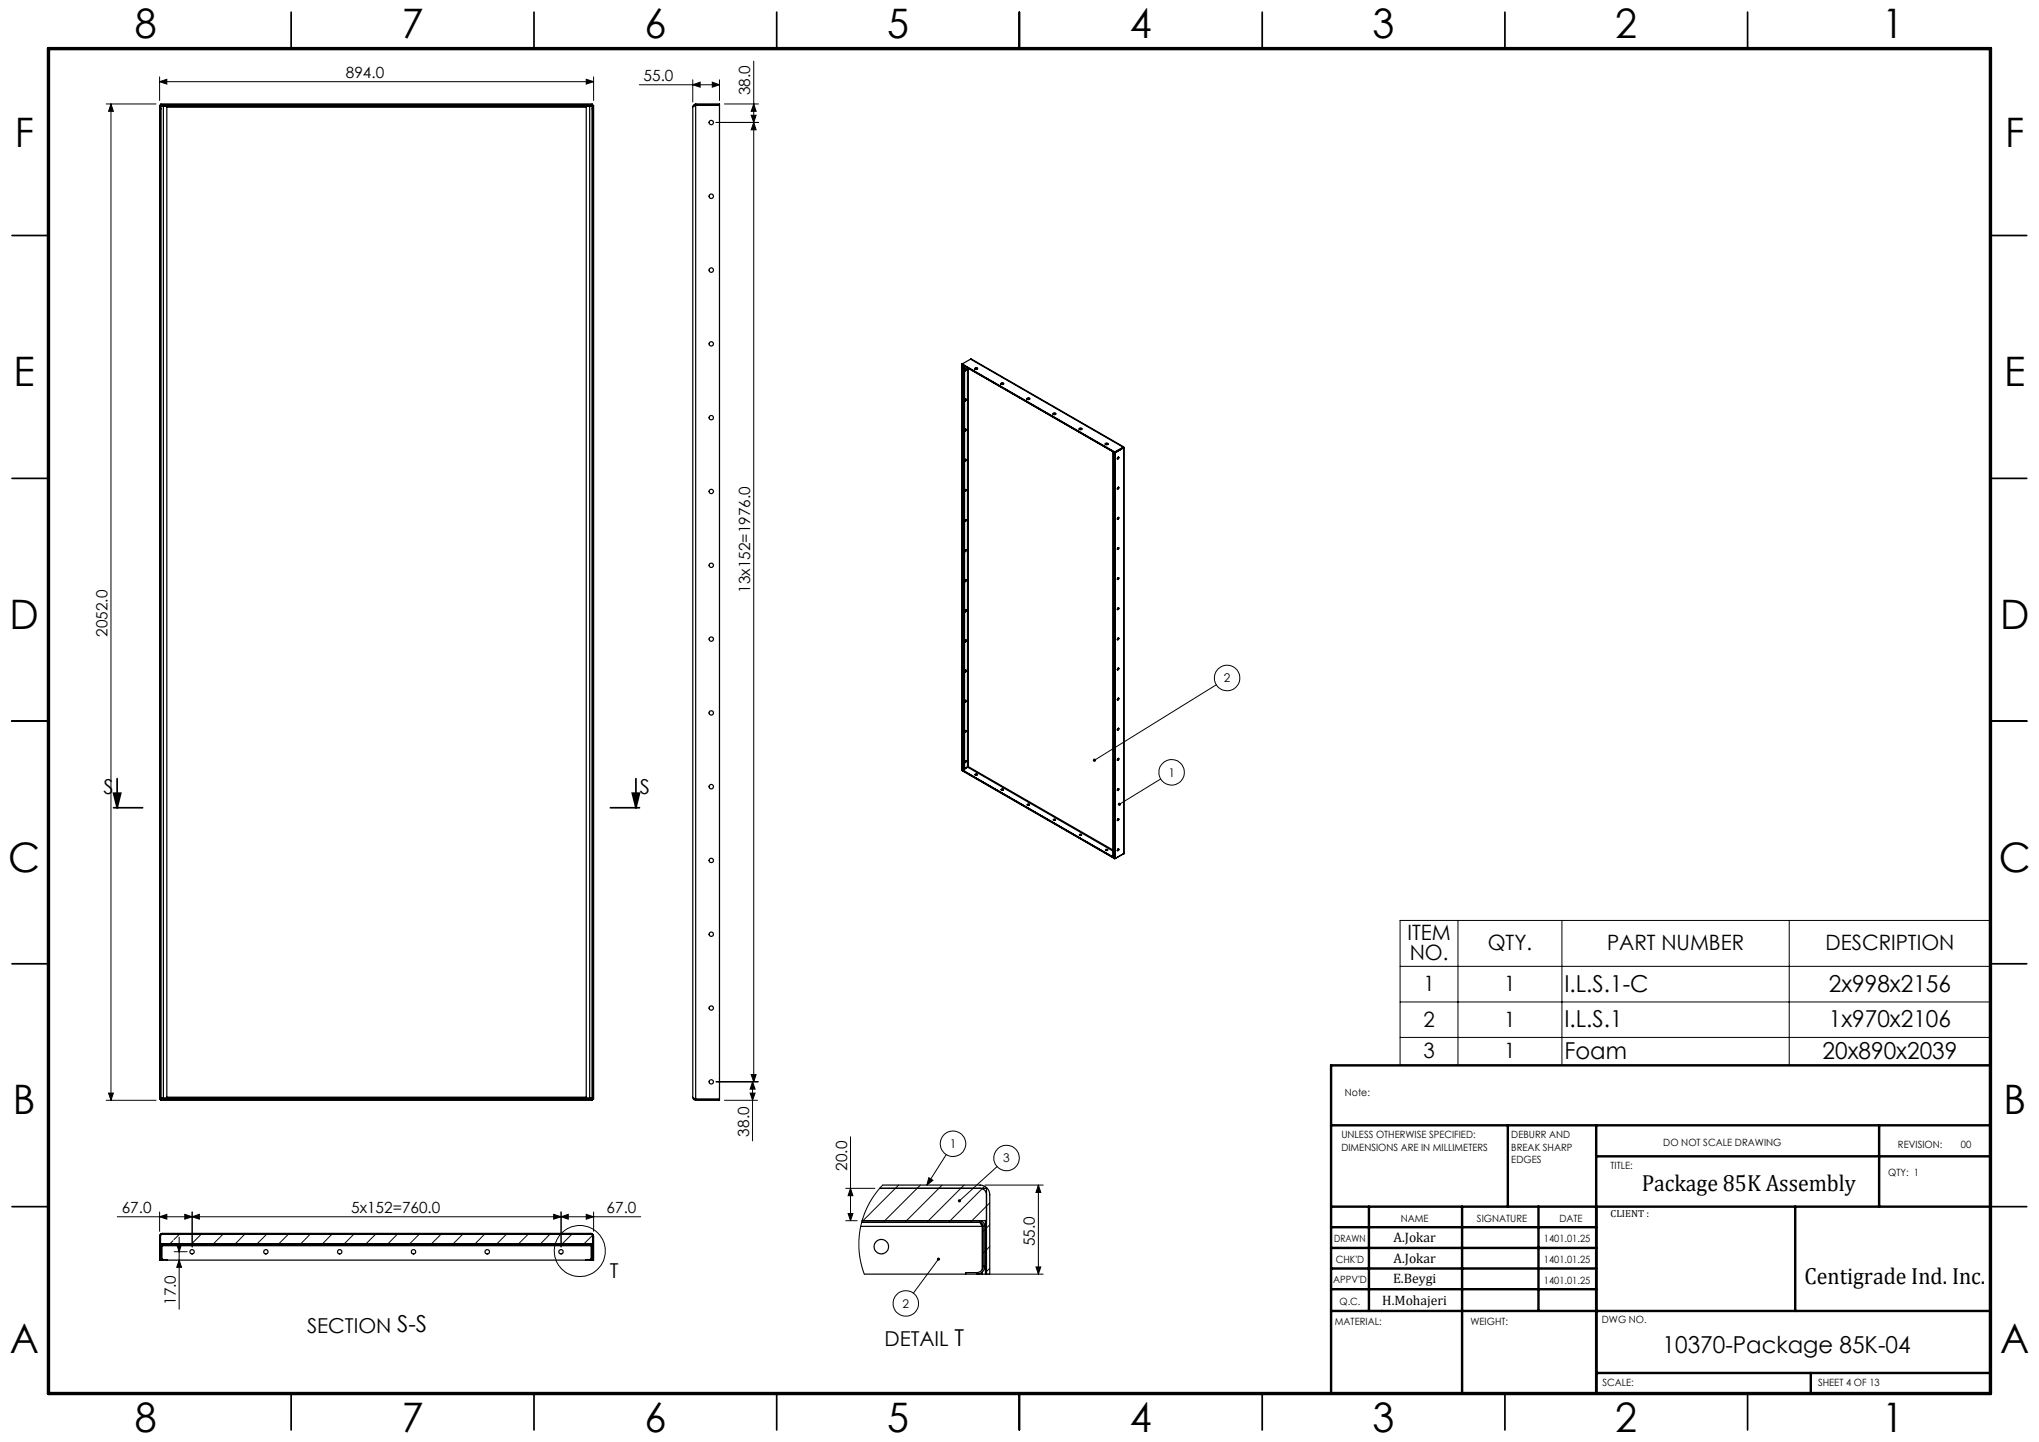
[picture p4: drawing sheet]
<svg xmlns="http://www.w3.org/2000/svg" width="420mm" height="297mm" viewBox="0 0 420 297" stroke-linecap="round" stroke-linejoin="round" font-family="sans-serif">
<g fill="none" stroke="#000" stroke-width=".21">
<path d="M32.9 16.8l1.5-.5v1zM32.9 15.8v4.9M32.9 16.8h89.4M120.8 16.3l1.5 .5-1.5 .5zM122.3 15.8v4.9M131.7 17.5h16.5M142.7 17.5l1.5-.6v1.1zM142.7 16.4v4.6M146.7 16.9l1.5 .6-1.5 .5zM148.2 16.4v4.3M155.3 12.6v210.2M21.9 21.4h10.2"/>
<path d="M22.9 21.4v205.2M22.9 21.4l.5 1.5h-1zM147.5 25.2h8.7M149.2 21.4h7M154.7 23.7h1.1l-.5 1.5zM155.3 21.4l.5 1.5h-1.1zM155.3 25.2l.5 1.5h-1.1zM250.5 141l-25.1 15.6M239.1 160.4l-8.5 5.3M288.4 189.6h121.6v29.8h-121.6zM288.4 199h121.6M300.3 189.6v29.8"/>
<path d="M321.7 189.6v29.8M368.5 189.6v29.8M288.4 206.4h121.6M288.4 213.7h121.6M21.9 226.6h10.2M22.4 225.1h1l-.5 1.5zM147.5 222.8h8.7M149.2 226.6h6.8M154.5 225.1h1l-.5 1.5zM154.7 221.3h1.1l-.5 1.5zM155 222.8v12.2M155 222.8l.5 1.5h-1z"/>
<path d="M175.2 234.1v17.3M194.9 237.8l-4 6.3M24.2 250.6h107.8M32.9 250.6l1.5-.5v1zM32.9 249.6v4M33.1 258.1l-.2 .2M33.3 257.9l-.1 .1M35.6 255.5l-.7 .8M35.9 257.8h2.7M36.4 256.3h1l-.5 1.5zM36.9 259.5l.5 1.5h-1zM36.9 254.8v14.9"/>
<path d="M37.1 254l-1.3 1.3M38.1 250.1l1.5 .5-1.5 .5zM39.6 249.6v7.2M39.6 250.6l1.5-.5v1zM41.6 254l-2.3 2.3M46.1 254l-2.2 2.3M50.6 254l-2.3 2.3M55.1 254l-2.3 2.3M59.6 254l-2.3 2.3M64.1 254l-2.3 2.3M68.6 254l-2.3 2.3M73.1 254l-2.3 2.3"/>
<path d="M77.6 254l-2.3 2.3M82.1 254l-2.3 2.3M86.5 254l-2.3 2.3M91.1 254l-2.4 2.3M95.5 254l-2.3 2.3M100 254l-2.3 2.3M104.5 254l-2.3 2.3M109 254l-2.3 2.3M113.5 254l-2.3 2.3M114.1 250.1l1.5 .5-1.5 .5zM115.6 250.6l1.5-.5v1zM115.6 249.6v7.2"/>
<path d="M118 254l-2.3 2.3M120.8 250.1l1.5 .5-1.5 .5zM121.6 259.4l-.1 .1M122 259l-.2 .1M122.2 254.3l-2 2M122.3 249.6v4M122.3 258.7l-.2 .2M174.2 244.8h6M174.2 251.4h2.4M174.7 249.9h1l-.5 1.5zM175.2 244.8l.5 1.5h-1zM181.8 244.1l-1.5 1.7-1.3 2.2-1 2.1-.8 2.7-.3 2.5 .1 2.4 .3 2.3 .7 2.4"/>
<path d="M185.1 244.1l-7.6 7.6M189.6 244.1l-7.7 7.7M191.3 242.6l.9 .5-1.3 1zM193.3 259.3l-5.2 7M194.1 244.1l-7.7 7.7M198.6 244.1l-7.7 7.7M202.8 244.3l-7.4 7.5M202.9 257.7l-.4 .4M202.9 253.3l-.4 .3M202.9 244.1h12M203.9 247.8l-4 4M203.9 252.3l-.7 .6"/>
<path d="M203.9 256.7l-.7 .7M205.4 240.3l-7.8 7M213.9 244.1l.5 1.5h-1zM213.9 244.1v18.3M203.3 262.4h11.6M203.9 261.2l-.7 .7M213.4 260.9h1l-.5 1.5z"/>
<circle cx="252.8" cy="139.6" r="2.63"/>
<circle cx="241.3" cy="159.1" r="2.63"/>
<circle cx="196.3" cy="235.6" r="2.62"/>
<circle cx="207.3" cy="238.5" r="2.62"/>
<circle cx="119.4" cy="257.7" r="5.3"/>
<circle cx="186.6" cy="268.5" r="2.62"/>
</g>
<g fill="none" stroke="#000" stroke-width=".35">
<path d="M60 2.5v7.5M110 2.5v7.5M160 2.5v7.5M210 2.5v7.5M260 2.5v7.5M310 2.5v7.5M360 2.5v7.5M2.5 48.5h7.5M410 48.5h7.5M2.5 98.5h7.5M410 98.5h7.5M2.5 148.5h7.5"/>
<path d="M410 148.5h7.5M23.4 163.4h1.5l-.8 3zM23.4 166.4h6M24.1 160.4v6M125.7 166.4h6M130.2 163.4h1.5l-.7 3zM131 160.4v6M2.5 198.5h7.5M410 198.5h7.5M2.5 248.5h7.5M410 248.5h7.5M60 287v7.5"/>
<path d="M110 287v7.5M160 287v7.5M210 287v7.5M260 287v7.5M310 287v7.5M360 287v7.5"/>
</g>
<g fill="none" stroke="#000" stroke-width=".5">
<path d="M410 219.4h-135.8v67.4M274.2 231.8h135.8M310.6 231.8v16.7M328.8 231.8v55.2M328.8 238.2h81.2M387.1 231.8v16.7M274.2 248.5h135.8M274.2 257h54.6M274.2 252.8h54.6M282 248.5v21.5M301.2 248.5v38.3M316.9 248.5v21.5"/>
<path d="M369.8 248.5v21.5M274.2 265.5h54.6M274.2 261.3h54.6M274.2 270h135.8M328.8 282.8h81.2M373 282.8v4.2"/>
</g>
<path d="M10 10h400v277h-400z" fill="none" stroke="#000" stroke-width=".7"/>
<g fill="#000">
<path d="M32.9 16.8l1.5-.5v1zM120.8 16.3l1.5 .5-1.5 .5zM142.7 17.5l1.5-.6v1.1zM146.7 16.9l1.5 .6-1.5 .5z"/>
<path d="M155.3 21.4l.5 1.5h-1.1zM154.7 23.7h1.1l-.5 1.5zM155.3 25.2l.5 1.5h-1.1zM154.7 221.3h1.1l-.5 1.5zM155 222.8l.5 1.5h-1zM154.5 225.1h1l-.5 1.5z"/>
<path d="M225.2 156.4l-.1 .4 .3-.2-.3 .2a.34 .34 0 0 0 .5 .1 .34 .34 0 0 0 .1-.5 .34 .34 0 0 0-.5 0zM230.4 165.4l-.1 .4 .3-.1-.3 .1a.33 .33 0 0 0 .5 .1 .33 .33 0 0 0 .1-.4 .33 .33 0 0 0-.5-.1zM193 259.2a.33 .33 0 0 0 .1 .4 .33 .33 0 0 0 .5-.1 .33 .33 0 0 0-.1-.4l-.2 .2 .2-.2-.1-.1zM191.3 242.6l.9 .5-1.3 1zM197.4 247l-.1 .2 .1 .3 .2-.2-.2 .2a.34 .34 0 0 0 .4 .1 .34 .34 0 0 0 .1-.5 .34 .34 0 0 0-.5-.1z"/>
<path d="M130.2 163.4h1.5l-.7 3zM23.4 163.4h1.5l-.8 3z"/>
<path d="M22.4 225.1h1l-.5 1.5zM22.9 21.4l.5 1.5h-1z"/>
<path d="M36.4 256.3h1l-.5 1.5zM36.9 259.5l.5 1.5h-1z"/>
<path d="M38.1 250.1l1.5 .5-1.5 .5zM32.9 250.6l1.5-.5v1z"/>
<path d="M114.1 250.1l1.5 .5-1.5 .5zM39.6 250.6l1.5-.5v1z"/>
<path d="M115.6 250.6l1.5-.5v1zM120.8 250.1l1.5 .5-1.5 .5z"/>
<path d="M175.2 244.8l.5 1.5h-1zM174.7 249.9h1l-.5 1.5z"/>
<path d="M213.4 260.9h1l-.5 1.5zM213.9 244.1l.5 1.5h-1z"/>
</g>
<g fill="none" stroke="#000" stroke-width=".25">
<path d="M33.1 21.7l.1 .2M33.1 22.4h.1M33.1 21.7v204.7M33.1 21.7h-.2v204.7h.2M33.1 21.6l.2 .2M33.1 21.6v-.2h88.9v.2M33.1 21.6h88.9M33.3 21.8h.1M33.3 21.8v-.1h88.5v.1M33.3 21.8h88.5M33.7 21.9h-.5v204.3h.5M33.7 21.9h.7v204.3h-.7"/>
<path d="M33.7 21.9v204.3M34.4 22.1h86.4M121.5 21.9h.5v204.3h-.5M121.5 21.9h-.7v204.3h.7M121.5 21.9v204.3M121.8 21.8l-.1 .1M122 22.4h.1M122 21.6l-.2 .2M122.1 21.7l-.2 .2M122.1 21.7h.2v204.7h-.2zM142.7 22v204M143.3 21.7l-.6 .3"/>
<path d="M143.3 21.6l-.3 .2M143.3 21.4l-.5 .3-.1 .3M143.3 21.7h4.9v204.7h-4.9M143.3 21.4h4.9v.2h-4.9M143.3 21.4v.2M143.3 21.7v204.7M198.1 75v83.6l.2-.1M198.1 75l.1 .1M198.2 75l31.4 18.1M198.2 75l31.4 18.2M198.2 75v83.7l31.4 18.2M198.2 75h-.1"/>
<path d="M198.3 75.1l31.3 18.1M198.3 75.1v.1M198.3 75.1h.1M198.4 75.2l-.1 83.3M198.4 75.2h.1M198.4 75.2l.2 .2M198.4 75.2v83.4M198.6 75.4l.1 83.4M198.8 76.1a.18 .18 0 0 1 .2 .2 .18 .18 0 0 1-.3 0zM198.9 76l-.2 .3M198.9 76h.1M198.9 76v.3l-.2 .1z"/>
<path d="M199.3 75.7v82.3M199.5 75.8v82.1M199.9 74l.2-.1 31.4 18.1M199.9 74l-1.7 1M199.9 74l31.5 18.1M200.8 75.9l.2-.1 .4 .1M200.8 76.1l.2-.2 .3 .1-.4 .1M200.9 75.8a.24 .24 0 0 1 .4 0 .24 .24 0 0 1 0 .3 .24 .24 0 0 1-.4 0l-.1-.2zM206.2 79.1l.1-.2 .4 .2M206.2 78.9l.2-.1a.24 .24 0 0 1 .3 .1 .24 .24 0 0 1-.1 .4 .24 .24 0 0 1-.3-.1zM206.2 79.1l.3-.1 .2 .2zM198.8 88.4a.16 .16 0 0 1 .2 .2 .16 .16 0 0 1-.1 .2 .16 .16 0 0 1-.2-.2z"/>
<path d="M198.9 82.2a.17 .17 0 0 1 .1 .3 .17 .17 0 0 1-.3-.1zM198.9 82.2l-.2 .3M198.9 88.4l-.2 .3M198.9 94.6l-.2 .3M198.9 88.4h.1M198.9 88.4v.3l-.2 .1zM199 82.3l-.3 .3M199 82.3l-.1-.1-.2 .3M199 94.7l-.3 .3M211.5 82.2l.2-.1 .4 .1M211.6 82h.1a.24 .24 0 0 1 .4 0 .24 .24 0 0 1 0 .3 .24 .24 0 0 1-.4 0zM212.1 82.2h-.5l.4 .1"/>
<path d="M216.9 85.2l.2-.1a.24 .24 0 0 1 .3 0 .24 .24 0 0 1 0 .3 .24 .24 0 0 1-.3 0zM216.9 85.3l.1-.1 .5 .1M217 85.3l.1-.1 .3 .1M217 85.4l.1-.1 .3 .1M222.3 88.3l.1-.1a.25 .25 0 0 1 .4-.1 .25 .25 0 0 1 0 .4 .25 .25 0 0 1-.3 0zM222.3 88.4l.1-.1 .4 .1M222.4 88.4l.1-.1 .3 .1M222.4 88.5l.1-.1 .3 .1M227.6 91.5l.3-.2 .3 .2M227.7 91.3h.1a.24 .24 0 0 1 .4 0 .24 .24 0 0 1 0 .3 .24 .24 0 0 1-.4 0zM228.1 91.5h-.4h.5M229.2 93h.1"/>
<path d="M229.2 93v83.4l.2 .2M229.2 93l.2 .2M229.4 93.2h.3M229.4 93.2h.1M229.4 93.2v83.4M229.6 93.2h.1M229.6 93.1v.1M229.7 93.2v.1M229.7 93.2v83.6M229.7 93.3v83.5M229.8 93.2h-.2M230.3 94.2l-.1 .3z"/>
<path d="M230.3 94.2a.17 .17 0 0 1 .1 .2 .17 .17 0 0 1-.2 0zM230.4 94.2l-.2 .3M230.6 92.6h.1M230.6 92.6l-1 .6M230.6 92.6v.1M231.2 92.2v.1M231.4 92.1h.1M231.4 92.2h.1M231.4 92.1l-1.8 1M231.4 92.1v.1M231.4 92.2l-1.8 1M231.4 92.2l-1.7 1"/>
<path d="M231.5 92.1v.1M231.5 92.2l-1.8 1.1M231.5 92.2v83.6M231.5 92.1l-.1 .1M198.9 100.8l-.2 .3M198.9 107h.1M198.9 107l-.2 .3M198.9 113.2h.1M198.9 113.2l-.2 .3M198.9 119.4h.1M198.9 119.4l-.2 .3M198.9 100.8v.3l-.2 .1z"/>
<path d="M198.9 113.2l-.1 .4zM198.9 119.4v.3l-.2 .1zM199 107.1l-.3 .3M230.2 113.1l.2-.3-.2 .3M230.2 100.7l.2-.3-.2 .3M230.2 100.5l.1-.1a.18 .18 0 0 1 .2 .3 .18 .18 0 0 1-.3 0zM230.3 106.6a.18 .18 0 0 1 .2 .3 .18 .18 0 0 1-.3 0zM230.3 112.8a.16 .16 0 0 1 .2 .1 .16 .16 0 0 1-.2 .2 .16 .16 0 0 1-.1-.1zM230.3 119l-.1 .3zM230.3 106.6l-.1 .3zM230.4 119h.1M230.4 106.6h.1"/>
<path d="M230.4 100.4l-.2 .3M230.4 106.6l-.2 .3M230.4 112.8l-.2 .3M230.4 119l-.2 .3M198.8 138.1a.18 .18 0 0 1 .2 .3 .18 .18 0 0 1-.3 0zM198.8 125.7a.16 .16 0 0 1 .2 .1 .16 .16 0 0 1-.1 .2 .16 .16 0 0 1-.2-.1zM198.8 131.9a.16 .16 0 0 1 .2 .1 .16 .16 0 0 1-.1 .2 .16 .16 0 0 1-.2-.1zM198.9 125.7h.1M198.9 125.7l-.2 .2M198.9 131.9h.1M198.9 131.9l-.2 .2M198.9 138.1h.1"/>
<path d="M198.9 138.1l-.2 .3M198.9 125.6v.3l-.2 .1zM198.9 131.8v.3l-.2 .1zM198.9 138v.3l-.2 .1zM230.2 137.9l.2-.3-.2 .3M230.3 137.6a.17 .17 0 0 1 .1 .3 .17 .17 0 0 1-.2 0zM230.3 131.4a.17 .17 0 0 1 .1 .3 .17 .17 0 0 1-.2 0zM230.3 125.2l-.1 .3zM230.3 131.4l-.1 .3M230.4 131.4l-.2 .3M230.4 131.4h.1M230.4 125.2l-.2 .4"/>
<path d="M230.4 131.4l-.2 .4M230.4 137.6l-.2 .4M198.3 158.6l31.3 18.1zM198.3 158.5l.1 .1M198.3 158.6h-.1l31.4 18.2M198.4 158.6l.2 .2M198.6 158.8h.1M198.8 156.7a.16 .16 0 0 1 .2 .1 .16 .16 0 0 1-.1 .2 .16 .16 0 0 1-.2-.1zM198.8 144.3a.16 .16 0 0 1 .2 .1 .16 .16 0 0 1-.1 .2 .16 .16 0 0 1-.2-.1zM198.9 150.5a.17 .17 0 0 1 .1 .2 .17 .17 0 0 1-.3 0zM198.9 144.2l-.2 .4M198.9 150.5l-.2 .3"/>
<path d="M198.9 156.7l-.2 .3M198.9 150.5h.1M198.9 144.2v.3l-.2 .1zM198.9 150.5v.3h-.2zM199 156.8l-.3 .3M199 156.8l-.1-.1-.2 .3M199.3 158l-.6 .3 .7-.3M199.3 158l-.6 .4M199.3 158l29.9 17.3M199.5 157.9l-.2 .1M199.5 157.9l29.7 17.1M200.8 159.6l.2-.1 .3 .1"/>
<path d="M200.9 159.6h.4M200.9 159.5l.3-.1a.17 .17 0 0 1-.1 .3 .17 .17 0 0 1-.2-.2zM230.2 150.3l.2-.3-.2 .4M230.3 156.2l-.1 .4zM230.3 143.8l-.1 .3M230.4 143.8l-.2 .3M230.4 143.8l-.2 .4M230.4 150l-.2 .4M230.4 156.2l-.2 .4M206.2 162.6l.5 .1zM211.6 165.8l.1-.1 .4 .1M211.6 165.8h.4"/>
<path d="M211.6 165.7l.1-.1a.2 .2 0 0 1 .3 0 .2 .2 0 0 1 0 .3 .2 .2 0 0 1-.3-.1zM217 168.9l.1-.1 .3 .1h-.4M217 168.8l.1-.1a.2 .2 0 0 1 .3 0 .2 .2 0 0 1-.1 .3 .2 .2 0 0 1-.3-.1zM222.4 171.9l.4 .1zM227.8 175v-.1a.2 .2 0 0 1 .3 0 .2 .2 0 0 1 0 .3 .2 .2 0 0 1-.3 0zM228.1 175.1l-.4-.1 .5 .1M229.4 176.6h.3l-.1 .1M229.6 176.7h.1M229.6 176.8v.1M229.7 176.8h-.1M230.2 175.2l.2-.4-.2 .4M230.2 162.7l.2-.3-.2 .4"/>
<path d="M230.2 174.9h.1a.18 .18 0 0 1 .2 .2 .18 .18 0 0 1-.3 .1zM230.3 162.5a.16 .16 0 0 1 .2 .1 .16 .16 0 0 1-.2 .2 .16 .16 0 0 1-.1-.1zM230.3 168.7l-.1 .3zM230.3 168.6a.17 .17 0 0 1 .1 .3 .17 .17 0 0 1-.2 0zM230.4 168.6v.1M230.4 162.4l-.2 .4M230.4 168.6l-.2 .4M230.4 174.8l-.2 .4M231.4 175.9h.1M231.5 175.8l-1.9 1.1M33.1 226.3h89M33.1 226.3v.1"/>
<path d="M33.1 226.4h88.9M33.1 226.4v.2h88.9v-.2M33.3 226.2l-.2 .2M33.3 226.2h88.5M33.4 226.2h-.1M34.4 226h86.4M121.7 226.2h.1M121.8 226.2v.1M121.8 226.3l.2 .1M142.7 226l.6 .4M142.7 226l.2 .5 .4 .1M142.9 226.2v.1h.3"/>
<path d="M143.1 226.3l.2 .1M143.3 226.4h4.9v.2h-4.9M143.3 226.4v.2M32.9 254.3l.4-.3h88.4a.6 .6 0 0 1 .6 .6v4.9h-.2v-5.3h-89v5.3h-.2zM33.1 256.2h89M33.1 256.2v3.3h88.9v-3.3M33.3 256.6v2.7M33.3 259.4v.1M33.3 256.6h88.5M33.4 256.3l-.1 .3M33.5 254.2l-.4 .2v.2M33.5 256.3l-.2 .2v2.6l.2 .3h.9v.1"/>
<path d="M33.5 256.2l-.3 .3v2.6l.2 .3 .3 .1M33.5 256.3l-.2 .3M33.5 256.3h88.1M121.6 256.3l.2 .2v2.7l-.2 .2h-.8v.1M121.6 256.2l.4 .2v2.7l-.3 .3-.2 .1M121.6 256.3l.2 .3M121.7 254.2l.3 .2 .1 .2M121.7 256.3l.1 .3M121.8 256.6v2.7M121.8 259.4v.1M177.3 252.6h25M177.5 251.8h24.2"/>
<path d="M177.6 251.4h25.6M181.8 244.1h20.1a1.99 1.99 0 0 1 2 2v16.3h-.7v-17.6h-22M201.7 251.8a.78 .78 0 0 1 .8 .8v8.2a1.33 1.33 0 0 1-1.3 1.3h-2.3v.3M201.7 251.4a1.21 1.21 0 0 1 1.2 1.2v8.2a1.69 1.69 0 0 1-1.7 1.6M201.7 251.8l.6 .8M201.9 244.8a1.33 1.33 0 0 1 1.3 1.3M202 251.8l.3 .8M202.3 252.6v8.9M203 251.4v11h-25M202.3 262v.4"/>
<circle cx="146.5" cy="25.2" r=".45"/>
<circle cx="146.5" cy="55.6" r=".46"/>
<circle cx="146.5" cy="40.4" r=".46"/>
<circle cx="146.5" cy="70.8" r=".45"/>
<circle cx="146.5" cy="86" r=".45"/>
<circle cx="198.9" cy="94.8" r=".18"/>
<circle cx="146.5" cy="101.2" r=".45"/>
<circle cx="146.5" cy="116.4" r=".45"/>
<circle cx="198.9" cy="119.7" r=".18"/>
<circle cx="198.9" cy="101.1" r=".18"/>
<circle cx="198.9" cy="113.5" r=".18"/>
<circle cx="198.9" cy="107.3" r=".18"/>
<circle cx="230.3" cy="119.2" r=".18"/>
<circle cx="146.5" cy="131.6" r=".45"/>
<circle cx="230.3" cy="125.4" r=".18"/>
<circle cx="146.5" cy="146.8" r=".45"/>
<circle cx="230.3" cy="156.5" r=".2"/>
<circle cx="230.3" cy="144" r=".2"/>
<circle cx="230.3" cy="150.3" r=".2"/>
<circle cx="146.5" cy="162" r=".46"/>
<circle cx="146.5" cy="177.2" r=".46"/>
<circle cx="206.5" cy="162.7" r=".18"/>
<circle cx="222.6" cy="172" r=".18"/>
<circle cx="146.5" cy="192.4" r=".45"/>
<circle cx="146.5" cy="207.6" r=".45"/>
<circle cx="146.5" cy="222.8" r=".45"/>
<circle cx="39.6" cy="257.8" r=".45"/>
<circle cx="54.8" cy="257.8" r=".45"/>
<circle cx="70" cy="257.8" r=".45"/>
<circle cx="85.2" cy="257.8" r=".45"/>
<circle cx="100.4" cy="257.8" r=".46"/>
<circle cx="115.6" cy="257.8" r=".46"/>
<circle cx="181.5" cy="256.8" r="1.49"/>
</g>
<g font-size="8.4">
<text x="27.7" y="7.9">8</text>
<text x="82.7" y="7.9">7</text>
<text x="132.7" y="7.9">6</text>
<text x="182.7" y="7.9">5</text>
<text x="232.7" y="7.9">4</text>
<text x="282.7" y="7.9">3</text>
<text x="332.7" y="7.9">2</text>
<text x="387.7" y="7.9">1</text>
<text x="3" y="30.3">F</text>
<text x="413" y="30.3">F</text>
<text x="2.8" y="79.5">E</text>
<text x="412.8" y="79.5">E</text>
<text x="2" y="129.5">D</text>
<text x="412" y="129.5">D</text>
<text x="1.7" y="179.5">C</text>
<text x="411.7" y="179.5">C</text>
<text x="2.7" y="229.5">B</text>
<text x="412.7" y="229.5">B</text>
<text x="2" y="278.8">A</text>
<text x="412" y="278.8">A</text>
<text x="27.7" y="294.9">8</text>
<text x="82.7" y="294.9">7</text>
<text x="132.7" y="294.9">6</text>
<text x="182.7" y="294.9">5</text>
<text x="232.7" y="294.9">4</text>
<text x="282.7" y="294.9">3</text>
<text x="332.7" y="294.9">2</text>
<text x="387.7" y="294.9">1</text>
</g>
<g font-size="4.8">
<text x="322.2" y="204.3">I.L.S.1-C</text>
<text x="376.7" y="204.3">2x998x2156</text>
<text x="322.2" y="211.6">I.L.S.1</text>
<text x="376.7" y="211.6">1x970x2106</text>
<text x="322.2" y="218.2">Foam</text>
<text x="375.4" y="218.2">20x890x2039</text>
<text x="338.2" y="245.2">Package 85K Assembly</text>
<text x="371.7" y="264.5">Centigrade Ind. Inc.</text>
<text x="342.5" y="278.7">10370-Package 85K-04</text>
</g>
<g font-size="4.4">
<text x="289.9" y="193.7">ITEM</text>
<text x="290.4" y="197.8">NO.</text>
<text x="306.5" y="195.8">QTY.</text>
<text x="331" y="195.8">PART NUMBER</text>
<text x="376" y="195.8">DESCRIPTION</text>
<text x="293.2" y="204.1">1</text>
<text x="309.9" y="204.1">1</text>
<text x="293.2" y="211.5">2</text>
<text x="309.9" y="211.5">1</text>
<text x="293.2" y="218">3</text>
<text x="309.9" y="218">1</text>
</g>
<g font-size="4.2">
<text x="21.3" y="163.6">S</text>
<text x="131.8" y="163.6">S</text>
<text x="125.6" y="263.2">T</text>
<text x="63.2" y="274.5">SECTION S-S</text>
<text x="182.2" y="277.2">DETAIL T</text>
</g>
<g font-size="3.2">
<text x="71.2" y="16.1">894.0</text>
<text x="132.6" y="16.7">55.0</text>
<text x="154.5" y="19.6" transform="rotate(-90 154.5 19.6)">38.0</text>
<text x="154.5" y="122.1" transform="rotate(-90 154.5 122.1)">13x152=1976.0</text>
<text x="22.2" y="131.2" transform="rotate(-90 22.2 131.2)">2052.0</text>
<text x="154.3" y="234.1" transform="rotate(-90 154.3 234.1)">38.0</text>
<text x="174.5" y="241.1" transform="rotate(-90 174.5 241.1)">20.0</text>
<text x="25.1" y="249.9">67.0</text>
<text x="72.3" y="249.9">5x152=760.0</text>
<text x="125" y="249.9">67.0</text>
<text x="213.2" y="256.7" transform="rotate(-90 213.2 256.7)">55.0</text>
<text x="36.2" y="268.8" transform="rotate(-90 36.2 268.8)">17.0</text>
</g>
<g font-size="2.8">
<text x="287" y="255.9">A.Jokar</text>
<text x="287" y="260.1">A.Jokar</text>
<text x="284.7" y="268.7">H.Mohajeri</text>
<text x="286.9" y="264.2">E.Beygi</text>
</g>
<g font-size="2.5">
<text x="252.1" y="140.5">2</text>
<text x="240.7" y="160">1</text>
<text x="195.6" y="236.5">1</text>
<text x="206.7" y="239.4">3</text>
<text x="185.9" y="269.4">2</text>
</g>
<g font-size="2.1">
<text x="277" y="225.8">Note:</text>
<text x="276.3" y="234.5">UNLESS OTHERWISE SPECIFIED:</text>
<text x="276.3" y="237">DIMENSIONS ARE IN MILLIMETERS</text>
<text x="311.3" y="234.5">DEBURR AND</text>
<text x="311.3" y="237">BREAK SHARP</text>
<text x="311.3" y="239.5">EDGES</text>
<text x="342.6" y="235.9">DO NOT SCALE DRAWING</text>
<text x="391" y="236.5">REVISION:</text>
<text x="403.9" y="236.5">00</text>
<text x="331.8" y="240.8">TITLE:</text>
<text x="389" y="242.2">QTY: 1</text>
<text x="288.5" y="251.7">NAME</text>
<text x="304.2" y="251.7">SIGNATURE</text>
<text x="321.2" y="251.7">DATE</text>
<text x="331.8" y="250.7">CLIENT :</text>
<text x="274.8" y="255.8">DRAWN</text>
<text x="318" y="255.8">1401.01.25</text>
<text x="275.1" y="260.1">CHK'D</text>
<text x="318" y="260">1401.01.25</text>
<text x="274.6" y="264.2">APPV'D</text>
<text x="275.9" y="268.7">Q.C.</text>
<text x="318" y="264.5">1401.01.25</text>
<text x="275" y="273">MATERIAL:</text>
<text x="302.9" y="273">WEIGHT:</text>
<text x="330" y="272.5">DWG NO.</text>
<text x="330.1" y="285.6">SCALE:</text>
<text x="374.5" y="285.6">SHEET 4 OF 13</text>
</g>
</svg>
